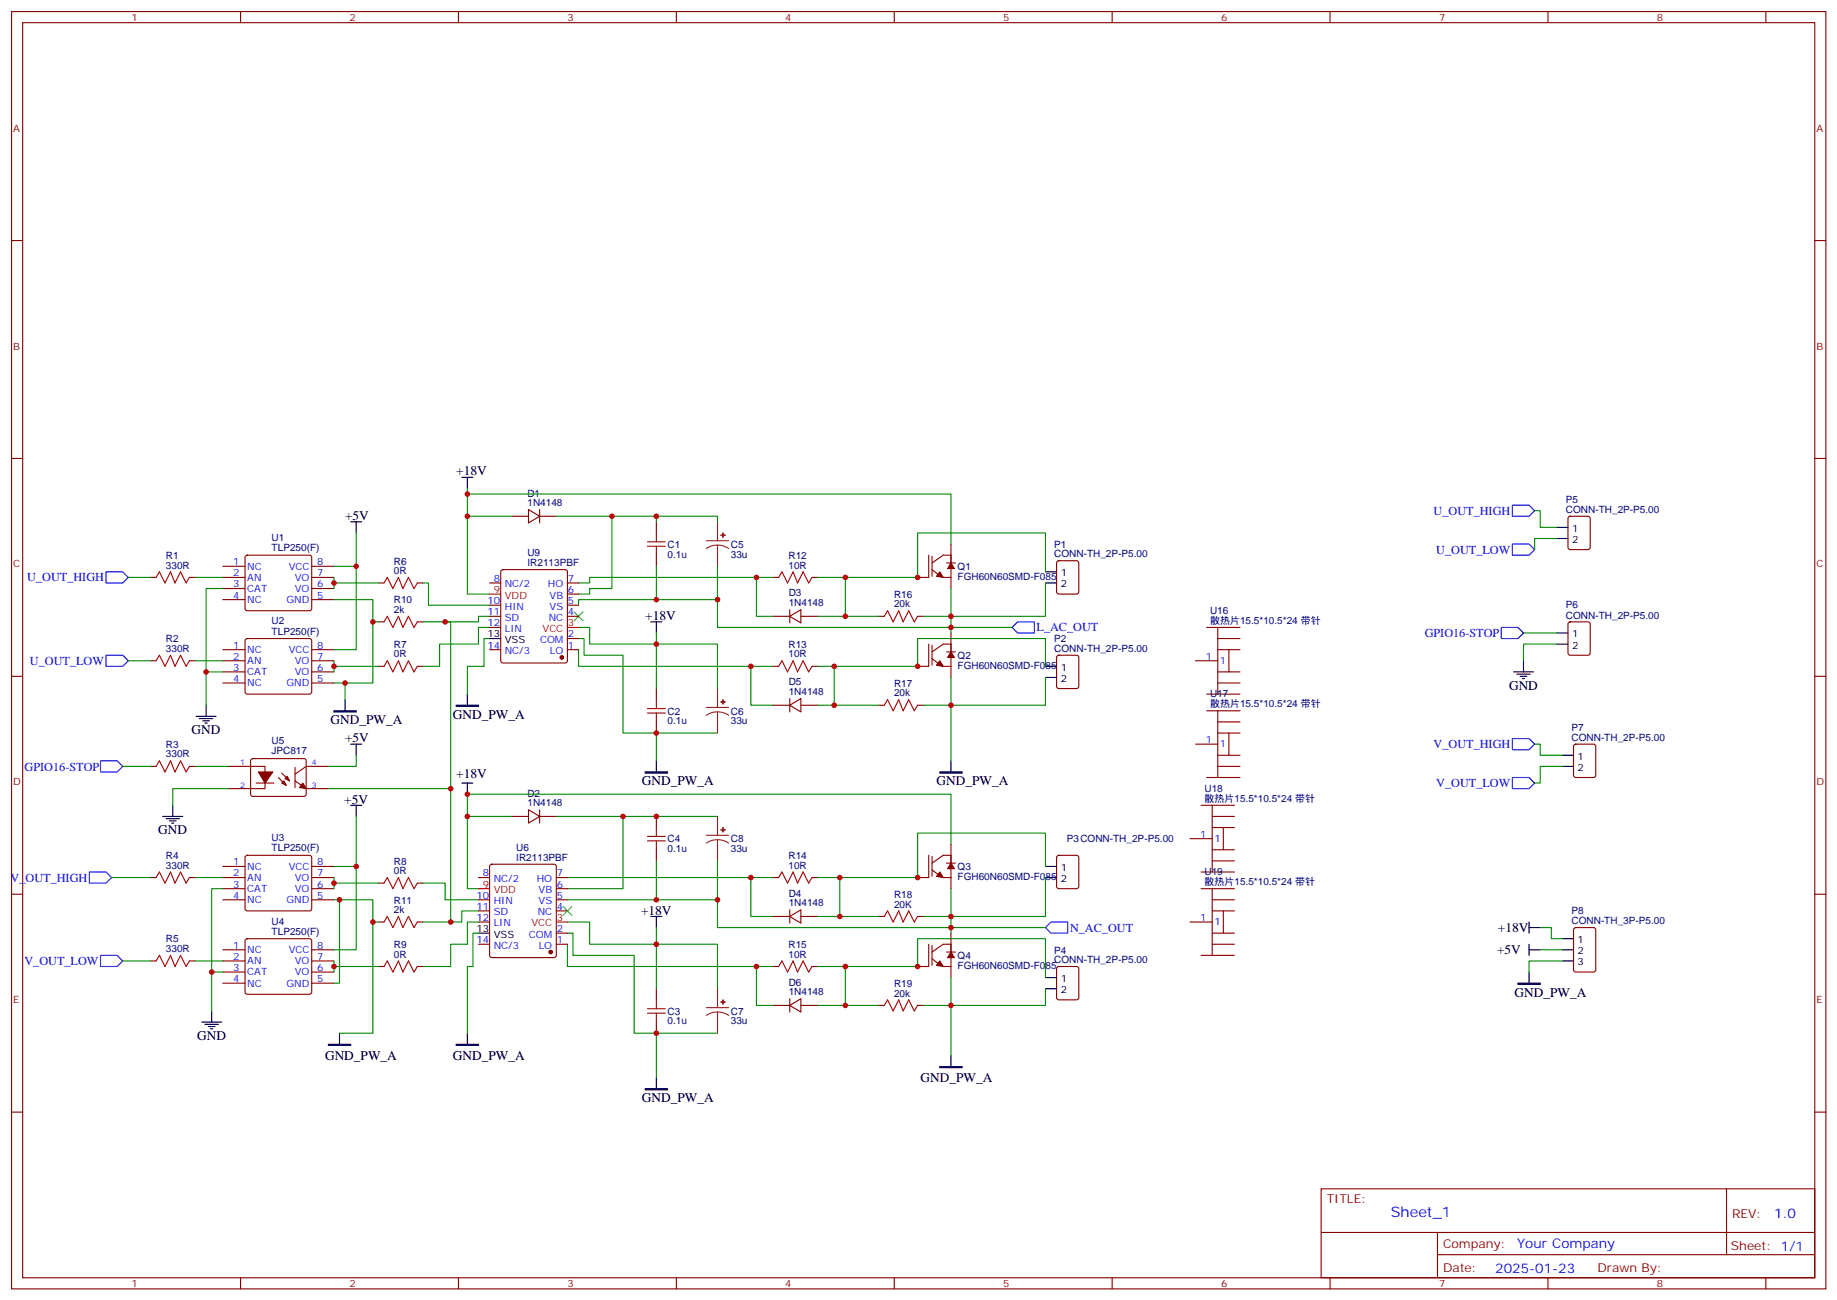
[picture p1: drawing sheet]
<svg xmlns="http://www.w3.org/2000/svg" width="583mm" height="413mm" viewBox="0 0 583 413" stroke-linecap="round" stroke-linejoin="round" font-family="sans-serif">
<g fill="none" stroke="#870000" stroke-width=".35">
<path d="M3.7 3.7h575.7v405.3h-575.7zM7.2 7.2h568.7v398.3h-568.7zM76.3 3.7v3.5M145.5 3.7v3.5M214.6 3.7v3.5M283.8 3.7v3.5M352.9 3.7v3.5M422.1 3.7v3.5M491.2 3.7v3.5M560.4 3.7v3.5M3.7 76.3h3.5M575.9 76.3h3.5"/>
<path d="M3.7 145.5h3.5M575.9 145.5h3.5M70.7 179.7h7.1M78 176.4l.5-.2h19.7l.5 .2 .2 .5v16.2l-.2 .5-.5 .2h-19.7l-.5-.2-.2-.5v-16.2zM98.9 179.7h7.1M162.4 163.8h5.3M167.7 161.7l3.5 2.1-3.5 2.1zM171.2 163.8h5.3M171.2 161.7v4.2M208.3 165.6v3.5M208.3 176.2v3.5M294.7 176.2v7h-3.5"/>
<path d="M295.8 176.5v6.4M300.4 178.6h2.8M301.8 176.2h-2.5l-3.5 2.4M301.8 172.6v6M335.5 178.1l.5-.2h5.6l.7 .5v9.4l-.4 .7h-5.9l-.7-.4v-9.5zM497.8 164l.5-.2h5.6l.7 .5v9.4l-.4 .7h-5.9l-.7-.4v-9.5zM47.8 183.2h1.7M60.1 183.2h1.8M70.7 183.2h7.1M70.7 186.8h7.1M70.7 190.3h7.1M98.9 183.2h7.1"/>
<path d="M98.9 186.8h7.1M98.9 190.3h7.1M120.1 185h1.7M120.1 197.3h1.7M132.4 185h1.8M132.4 197.3h1.8M155.4 185h3.5M155.4 195.6h3.5M155.4 192.1h3.5M155.4 199.1h3.5M159.1 181l.5-.2h19.8l.5 .2 .2 .5v28.2l-.3 .5-.4 .2h-19.8l-.5-.2-.2-.5v-28.2zM180.1 185h3.5"/>
<path d="M180.1 195.6h3.5M180.1 192.1h3.5M180.1 188.5h3.5M245.3 183.2h1.8M245.3 195.6h5.3M250.6 195.6l3.5-2.1v4.2zM250.6 193.5v4.2M254.1 195.6h5.3M257.7 183.2h1.7M278.8 195.6h1.8M291.2 195.6h1.7M295.8 180.8l1.7 1.4"/>
<path d="M299.3 183.2h2.5M301.8 180.4v6.4M382.9 199.1h3.5M393.5 199.1h-7.1v21.2h7.1M497.8 197.6l.5-.3h5.6l.7 .5v9.4l-.4 .7h-5.9l-.7-.4v-9.5zM3.7 214.6h3.5M47.8 209.7h1.7M60.1 209.7h1.8M70.7 206.2h7.1M70.7 209.7h7.1M70.7 213.2h7.1M70.7 216.7h7.1"/>
<path d="M78 202.8l.5-.2h19.7l.5 .2 .2 .5v16.3l-.2 .5-.5 .2h-19.7l-.5-.3-.2-.4v-16.3zM98.9 206.2h7.1M98.9 209.7h7.1M98.9 213.2h7.1M98.9 216.7h7.1M120.1 211.5h1.7M132.4 211.5h1.8M155.4 206.2h3.5M180.1 206.2h3.5M180.1 202.6h3.5M208.3 218.5v3.5M245.3 211.5h1.8"/>
<path d="M257.7 211.5h1.7M294.7 204.4v7.1h-3.5M295.8 204.8v6.3M295.8 209l1.7 1.4M299.3 211.5h2.5M300.4 206.9h2.8M301.8 200.9v6M301.8 208.6v6.4M301.8 204.4h-2.5l-3.5 2.5M335.5 208.1l.5-.2h5.6l.7 .5v9.4l-.4 .7h-5.9l-.7-.5v-9.4zM379.4 209.7h7M386.4 206.2h3.6"/>
<path d="M386.4 213.2h3.6M386.4 216.7h7.1M386.4 202.6h7.1M393.5 206.2h-3.5v7h3.5M575.9 214.6h3.5M208.3 229.1v3.5M245.3 223.8h5.3M250.6 223.8l3.5-2.1v4.2zM250.6 221.7v4.2M254.1 223.8h5.3M278.8 223.8h1.8M291.2 223.8h1.7"/>
<path d="M379.4 236.1h7M382.9 220.3h3.5M382.9 225.6h3.5M386.4 229.1h7.1M386.4 232.6h3.6M386.4 239.7h3.6M393.5 225.6h-7.1v21.1h7.1M393.5 232.6h-3.5v7.1h3.5M499.6 236.4l.4-.3h5.7l.6 .5 .1 9.4-.5 .7h-5.9l-.6-.4-.1-9.4zM47.8 243.2h1.7M60.1 243.2h1.8M72.5 243.2h11.6v7.1h-11.6"/>
<path d="M79.8 240.9l.4-.2 16.5 .1 .5 .6-.1 10.9-.7 .4h-16.5l-.4-.7v-10.6zM81.3 248.5h5.6M88.3 246.7l2.5 2.5M89.4 245.3l2.5 2.5M93.6 247.8l3.6 2.5h7M93.6 243.6v6.3M104.2 243.2h-7l-3.6 2.5M162.4 259.1h5.3M167.7 257l3.5 2.1-3.5 2.1zM171.2 257v4.2M171.2 259.1h5.3M208.3 259.1v3.5"/>
<path d="M381.1 255.6h3.6M382.9 246.7h3.5M384.7 259.1h7M386.4 243.2h7.1M391.7 255.6h-7v21.1h7M47.8 278.5h1.7M60.1 278.5h1.8M70.7 275h7.1M70.7 278.5h7.1M78 271.6l.5-.2h19.7l.5 .2 .2 .5v16.3l-.2 .5-.5 .2h-19.7l-.5-.3-.2-.4v-16.3zM98.9 275h7.1M98.9 278.5h7.1"/>
<path d="M151.8 278.5h3.6M155.6 274.5l.5-.3h19.7l.5 .3 .2 .5v28.2l-.2 .5-.5 .2h-19.7l-.5-.3-.2-.4v-28.2zM176.5 278.5h3.6M208.3 269.7v3.5M245.3 278.5h1.8M257.7 278.5h1.7M294.7 271.4v7.1h-3.5M295.8 271.8v6.3M295.8 276l1.7 1.4M299.3 278.5h2.5M300.4 273.9h2.8M301.8 267.9v6"/>
<path d="M301.8 275.7v6.3M301.8 271.4h-2.5l-3.5 2.5M335.5 271.6l.5-.2h5.6l.7 .5v9.4l-.4 .7h-5.9l-.7-.5v-9.4zM377.6 266.1h7.1M381.1 276.7h3.6M384.7 273.2h7M384.7 262.6h3.5M384.7 269.7h3.5M391.7 262.6h-3.5v7.1h3.5M3.7 283.8h3.5M70.7 282h7.1M70.7 285.5h7.1"/>
<path d="M78 298.1l.5-.2h19.7l.5 .2 .2 .5v16.2l-.2 .5-.5 .2h-19.7l-.5-.2-.2-.5v-16.2zM98.9 282h7.1M98.9 285.5h7.1M120.1 292.6h1.7M120.1 280.2h1.7M132.4 292.6h1.8M132.4 280.2h1.8M151.8 285.5h3.6M151.8 292.6h3.6M151.8 299.6h3.6M151.8 289.1h3.6M176.5 282h3.6"/>
<path d="M176.5 285.5h3.6M176.5 299.6h3.6M176.5 296.1h3.6M176.5 289.1h3.6M245.3 290.8h5.3M250.6 290.8l3.5-2.1v4.2zM250.6 288.7v4.2M254.1 290.8h5.3M278.8 290.8h1.8M291.2 290.8h1.7M294.7 299.6v7.1h-3.5M301.8 299.6h-2.5l-3.5 2.5"/>
<path d="M301.8 296.1v6M377.6 292.6h7.1M381.1 282h3.6M384.7 285.5h7M384.7 299.6h7M384.7 296.1h3.5M384.7 289.1h3.5M391.7 282h-7v21.2h7M391.7 289.1h-3.5v7h3.5M499.6 294.6l.4-.2h5.7l.6 .4 .1 13-.5 .6-5.9 .1-.6-.5-.1-12.9zM575.9 283.8h3.5M47.8 304.9h1.7"/>
<path d="M60.1 304.9h1.8M70.7 301.4h7.1M70.7 304.9h7.1M70.7 308.5h7.1M70.7 312h7.1M98.9 301.4h7.1M98.9 304.9h7.1M98.9 308.5h7.1M98.9 312h7.1M120.1 306.7h1.7M132.4 306.7h1.8M208.3 313.8v3.5"/>
<path d="M245.3 306.7h1.8M245.3 319.1h5.3M250.6 319.1l3.5-2.2v4.3zM250.6 316.9v4.3M254.1 319.1h5.3M257.7 306.7h1.7M278.8 319.1h1.8M291.2 319.1h1.7M295.8 300v6.4M295.8 304.2l1.7 1.4M299.3 306.7h2.5M300.4 302.1h2.8"/>
<path d="M301.8 303.9v6.3M335.5 306.9l.5-.2h5.6l.7 .4v9.5l-.4 .6-5.9 .1-.7-.5v-9.4zM381.1 303.2h3.6M208.3 324.3v3.6M3.7 352.9h3.5M575.9 352.9h3.5M419.2 377.3h156.7v28.2h-156.7zM547.9 377.3v20.9M419.3 391.1h156.4M456.2 398.2h119.5M456.2 391.1v14.1M76.3 405.5v3.5"/>
<path d="M145.5 405.5v3.5M214.6 405.5v3.5M283.8 405.5v3.5M352.9 405.5v3.5M422.1 405.5v3.5M491.2 405.5v3.5M560.4 405.5v3.5"/>
</g>
<g fill="#870000" stroke="#870000" stroke-width=".35">
<path d="M91.2 246.4l.7 1.4-1.4-.7z"/>
<path d="M89.4 248.5l.7-.7 .7 1.4z"/>
<path d="M96.1 248.5l1.1 1.8-2.2-.4z"/>
<path d="M82 245h4.6l-2.5 3.5z"/>
<path d="M298.2 181.5l1.1 1.7-2.1-.3z"/>
<path d="M301.8 178.6l1 1.8h-2.1z"/>
<path d="M298.2 209.7l1.1 1.8-2.1-.4z"/>
<path d="M301.8 206.9l1 1.7h-2.1z"/>
<path d="M298.2 276.7l1.1 1.8-2.1-.4z"/>
<path d="M301.8 273.9l1 1.8h-2.1z"/>
<path d="M298.2 304.9l1.1 1.8-2.1-.3z"/>
<path d="M301.8 302.1l1 1.8h-2.1z"/>
<circle cx="178.3" cy="208.6" r=".53"/>
<circle cx="174.8" cy="302.1" r=".53"/>
</g>
<g fill="none" stroke="#a10000" stroke-width=".35">
<path d="M205.5 171.9h5.6M205.5 173.4h5.6M208.3 169.1v2.8M208.3 173.4v2.8M49.5 183.2l1.1-1.7 1.8 3.5 1.7-3.5 1.4 3.5 1.8-3.5 1.8 3.5 1-1.8M121.8 185l1.1-1.8 1.8 3.6 1.7-3.6 1.4 3.6 1.8-3.6 1.8 3.6 1-1.8M121.8 197.3l1.1-1.7 1.8 3.5 1.7-3.5 1.4 3.5 1.8-3.5 1.8 3.5 1-1.8M247.1 183.2l1-1.7 1.8 3.5 1.8-3.5 1.4 3.5 1.7-3.5 1.8 3.5 1.1-1.8M280.6 195.6l1.1-1.8 1.7 3.5 1.8-3.5 1.4 3.5 1.8-3.5 1.7 3.5 1.1-1.7M49.5 209.7l1.1-1.8 1.8 3.6 1.7-3.6 1.4 3.6 1.8-3.6 1.8 3.6 1-1.8M121.8 211.5l1.1-1.8 1.8 3.5 1.7-3.5 1.4 3.5 1.8-3.5 1.8 3.5 1-1.7M247.1 211.5l1-1.8 1.8 3.5 1.8-3.5 1.4 3.5 1.7-3.5 1.8 3.5 1.1-1.7"/>
<path d="M205.5 224.9h5.6M205.5 226.3h5.6M208.3 222v2.9M208.3 226.3v2.8M280.6 223.8l1.1-1.8 1.7 3.6 1.8-3.6 1.4 3.6 1.8-3.6 1.7 3.6 1.1-1.8M49.5 243.2l1.1-1.8 1.8 3.6 1.7-3.6 1.4 3.6 1.8-3.6 1.8 3.6 1-1.8M49.5 278.5l1.1-1.8 1.8 3.5 1.7-3.5 1.4 3.5 1.8-3.5 1.8 3.5 1-1.7M205.5 265.4h5.6M205.5 266.8h5.6M208.3 262.6v2.8M208.3 266.8v2.9M247.1 278.5l1-1.8 1.8 3.5 1.8-3.5 1.4 3.5 1.7-3.5 1.8 3.5 1.1-1.7"/>
<path d="M121.8 292.6l1.1-1.8 1.8 3.6 1.7-3.6 1.4 3.6 1.8-3.6 1.8 3.6 1-1.8M121.8 280.2l1.1-1.7 1.8 3.5 1.7-3.5 1.4 3.5 1.8-3.5 1.8 3.5 1-1.8M280.6 290.8l1.1-1.7 1.7 3.5 1.8-3.5 1.4 3.5 1.8-3.5 1.7 3.5 1.1-1.8M49.5 304.9l1.1-1.7 1.8 3.5 1.7-3.5 1.4 3.5 1.8-3.5 1.8 3.5 1-1.8M121.8 306.7l1.1-1.8 1.8 3.6 1.7-3.6 1.4 3.6 1.8-3.6 1.8 3.6 1-1.8M208.3 317.3v2.8M247.1 306.7l1-1.8 1.8 3.6 1.8-3.6 1.4 3.6 1.7-3.6 1.8 3.6 1.1-1.8M280.6 319.1l1.1-1.8 1.7 3.5 1.8-3.5 1.4 3.5 1.8-3.5 1.7 3.5 1.1-1.7M205.5 320.1h5.6M205.5 321.5h5.6M208.3 321.5v2.8"/>
</g>
<g fill="none" stroke="#000" stroke-width=".35">
<path d="M146.5 151.5h3.6M148.3 151.5v3.5M111.3 165.6h3.5M113 165.6v3.5M301.8 176.2v2.4M494 167.4h3.6M494 170.9h3.6M206.5 197.3h3.5M208.3 197.3v3.6M331.8 181.5h3.5M331.8 185h3.5M155.4 202.6h3.5"/>
<path d="M301.8 204.4v2.5M331.8 211.5h3.5M331.8 215h3.5M480.3 213.2h6.3M481.3 213.9h4.3M482.4 214.6h2.1M483.1 215.3h.7M483.4 209.7v3.5M494 200.9h3.6M494 204.4h3.6M62.2 227.3h6.4M63.3 228h4.2"/>
<path d="M64.3 228.7h2.2M65.1 229.4h.7M65.4 223.8v3.5M109.5 222v3.6M111.3 236.1h3.5M113 236.1v3.6M148.3 220.3v3.5M495.8 239.7h3.5M51.6 259.1h6.4M52.7 259.8h4.2M54.8 255.6v3.5M111.3 255.6h3.5"/>
<path d="M113 255.6v3.5M146.5 248.5h3.6M148.3 248.5v3.5M208.3 241.4v3.6M301.8 241.4v3.6M495.8 243.2h3.5M53.8 260.5h2.1M54.5 261.2h.7M301.8 271.4v2.5M331.8 275h3.5M331.8 278.5h3.5M151.8 296.1h3.6"/>
<path d="M206.5 290.8h3.5M208.3 290.8v3.6M301.8 299.6v2.5M485.2 292.6v3.5M485.2 299.6v3.6M485.2 294.4h3.5M495.8 297.9h3.5M331.8 310.2h3.5M331.8 313.8h3.5M485.2 301.4h3.5M485.2 308.5v3.5M495.8 301.4h3.5"/>
<path d="M495.8 304.9h3.5M64 324.3h6.3M65.1 325h4.2M66.1 325.8h2.1M66.8 326.5h.7M67.2 320.8v3.5M107.7 327.9v3.5M148.3 327.9v3.5M301.8 334.9v3.6M208.3 342v3.5"/>
</g>
<path d="M106 225.6h7v.3h-7zM144.8 223.8h7v.4h-7zM204.8 245h7v.3h-7zM298.2 245h7.1v.3h-7.1zM481.7 312h7v.3h-7zM104.2 331.4h7.1v.4h-7.1zM144.8 331.4h7v.4h-7zM298.2 338.5h7.1v.3h-7.1zM204.8 345.5h7v.4h-7z" fill="#000" stroke="#000" stroke-width=".35"/>
<g fill="none" stroke="#8c2424" stroke-width=".35">
<path d="M224.2 171.6h7M227.7 173l-1.9 .2-1.6 .9M227.7 173l1.8 .2 1.7 .9M227.7 165.6v6M227.7 173v6.7M227.7 218.5v6M224.2 224.5h7M227.7 225.9l-1.9 .3-1.6 .8M227.7 225.9l1.8 .3 1.7 .8M227.7 225.9v6.7M227.7 259.1v6M224.2 265.1h7"/>
<path d="M227.7 266.5l-1.9 .2-1.6 .8M227.7 266.5l1.8 .2 1.7 .8M227.7 266.5v6.7M224.2 319.8h7M227.7 313.8v6M227.7 321.2l-1.9 .2-1.6 .8M227.7 321.2l1.8 .2 1.7 .8M227.7 321.2v6.7"/>
</g>
<g fill="#8c2424" stroke="#8c2424" stroke-width=".35">
<path d="M228.7 169.8l1.5 .1z"/>
<path d="M229.4 169.1v1.4z"/>
<path d="M228.7 222.7l1.5 .1z"/>
<path d="M229.4 222v1.4z"/>
<path d="M228.7 318h1.5z"/>
<path d="M229.4 317.3v1.4z"/>
<path d="M228.7 263.3h1.5z"/>
<path d="M229.4 262.6v1.4z"/>
</g>
<path d="M479.9 160.3h5.3l1.8 1.8-1.8 1.7h-5.3zM479.9 172.6h5.3l1.8 1.8-1.8 1.8h-5.3zM33.7 181.5h5.2l1.8 1.7-1.8 1.8h-5.2zM321.2 199.1l1.7-1.8h5.3v3.6h-5.3zM476.4 199.1h5.3l1.7 1.8-1.7 1.7h-5.3zM33.7 207.9h5.2l1.8 1.8-1.8 1.8h-5.2zM479.9 234.4h5.3l1.8 1.7-1.8 1.8h-5.3zM31.9 241.4h5.3l1.7 1.8-1.7 1.8h-5.3zM479.9 246.7h5.3l1.8 1.8-1.8 1.8h-5.3zM28.4 276.7h5.3l1.7 1.8-1.7 1.7h-5.3zM331.8 294.4l1.7-1.8h5.3v3.5h-5.3zM31.9 303.2h5.3l1.7 1.7-1.7 1.8h-5.3z" fill="none" stroke="#00f" stroke-width=".35"/>
<g fill="none" stroke="#008700" stroke-width=".35">
<path d="M148.3 155v33.5h7.1M148.3 156.8h153.5v15.8M113 169.1v10.6h-7M113 179.7v26.5h-7M148.3 163.8h14.1M176.5 163.8h17.7v23h-7.1v1.7h-3.5M194.2 163.8h14.1v1.8M208.3 163.8h19.4v1.8M208.3 179.7v10.6h-24.7v1.8M227.7 179.7v10.6h-19.4M487 162.1h1.7v5.3h5.3M494 170.9h-7v3.5"/>
<path d="M40.7 183.2h7.1M61.9 183.2h8.8M70.7 186.8h-5.3v37M106 190.3h12.3v7h1.8M106 183.2v3.6M106 185h14.1M118.3 197.3v19.4h-8.8M134.2 185h1.8v7.1h19.4M141.3 197.3h1.7v53h-38.8M155.4 195.6h-3.6v1.7h-17.6M155.4 199.1h-3.6v5.3h-12.3v7.1h-5.3M183.6 199.1h3.5v5.3h21.2v-3.5"/>
<path d="M227.7 190.3v8.8h93.5M240 183.2v12.4h5.3M245.3 183.2h-58.2v1.8h-3.5M259.4 183.2h8.9v12.4M259.4 195.6h19.4M301.8 186.8v8.8h-8.9M331.8 181.5v-12.4h-40.6v14.1h-22.9M331.8 185v10.6h-30v5.3M40.7 209.7h7.1M61.9 209.7h8.8M65.4 213.2h5.3M106 216.7h3.5v5.3"/>
<path d="M106 209.7v3.5M106 211.5h14.1M155.4 202.6h-1.8v8.9h-5.3v8.8M183.6 202.6h1.7v5.3h12.4v24.7h30M183.6 206.2v5.3h61.7M208.3 218.5v-14.1h19.4v14.1M238.3 211.5v12.3h7M259.4 211.5h5.3v12.3h-5.3M264.7 211.5h26.5v-8.9h40.6v8.9M301.8 215v8.8h30v-8.8M483.4 200.9h10.6M494 204.4h-10.6v5.3"/>
<path d="M113 239.7v3.5h-8.8M208.3 232.6v8.8M264.7 223.8h14.1M292.9 223.8h8.9v17.6M487 236.1h1.7v3.6h7.1M38.9 243.2h8.9M61.9 243.2h10.6M72.5 250.3h-17.7v5.3M113 259.1v15.9h-7M143 250.3v42.3M148.3 259.1h14.1M176.5 259.1h21.2v22.9h-17.6"/>
<path d="M197.7 259.1h30M495.8 243.2h-7.1v5.3h-1.7M35.4 278.5h12.4M61.9 278.5h8.8M106 278.5v3.5M113 275v26.4h-7M180.1 278.5h65.2M208.3 273.2v12.3M227.7 273.2v12.3h-47.6M238.3 278.5v12.3h7M259.4 278.5h7.1v12.3h-7.1M301.8 267.9v-15.9h-153.5v30h3.5"/>
<path d="M331.8 275v-10.6h-40.6v14.1h-24.7M331.8 278.5v12.3h-30v-8.8M70.7 282h-3.5v38.8M106 285.5h12.3v7.1h1.8M106 280.2h14.1M107.7 285.5v26.5h-1.7M118.3 292.6v35.3h-10.6M134.2 280.2h7.1v5.3h10.5M151.8 289.1h-5.3v3.5h-12.3M151.8 292.6h-3.5v7h-5.3v7.1h-8.8M151.8 296.1h-1.7v10.6h-1.8v21.2M180.1 292.6h7v7h21.2v-5.2"/>
<path d="M180.1 296.1h1.7v7.1h19.4v24.7h26.5M180.1 299.6v7.1h65.2M227.7 285.5v8.9h104.1M266.5 290.8h12.3M292.9 290.8h8.9v5.3M488.7 294.4h3.6v3.5h3.5M38.9 304.9h8.9M61.9 304.9h8.8M67.2 308.5h3.5M106 304.9v3.6M106 306.7h14.1M208.3 313.8v-14.2h19.4v14.2"/>
<path d="M240 306.7v12.4h5.3M259.4 306.7h31.8v-8.8h40.6v12.3M259.4 319.1h19.4M268.3 306.7v12.4M292.9 319.1h8.9v15.8M301.8 310.2v8.9h30v-5.3M488.7 301.4h7.1M495.8 304.9h-10.6v3.6M208.3 327.9v14.1"/>
</g>
<path d="M182.2 194.2l2.8 2.8M185 194.2l-2.8 2.8M178.6 287.7l2.9 2.8M181.5 287.7l-2.9 2.8" fill="none" stroke="#3c3" stroke-width=".35"/>
<path d="M155.4 188.5h3.5M180.1 199.1h3.5M151.8 282h3.6M176.5 292.6h3.6" fill="none" stroke="#f00" stroke-width=".35"/>
<g fill="#c00">
<circle cx="65.4" cy="213.2" r=".88"/>
<circle cx="67.2" cy="308.5" r=".88"/>
<circle cx="106" cy="185" r=".88"/>
<circle cx="113" cy="179.7" r=".88"/>
<circle cx="106" cy="211.5" r=".88"/>
<circle cx="118.3" cy="197.3" r=".88"/>
<circle cx="109.5" cy="216.7" r=".88"/>
<circle cx="106" cy="280.2" r=".88"/>
<circle cx="143" cy="250.3" r=".88"/>
<circle cx="143" cy="292.6" r=".88"/>
<circle cx="106" cy="306.7" r=".88"/>
<circle cx="113" cy="275" r=".88"/>
<circle cx="107.7" cy="285.5" r=".88"/>
<circle cx="118.3" cy="292.6" r=".88"/>
<circle cx="148.3" cy="259.1" r=".88"/>
<circle cx="197.7" cy="259.1" r=".88"/>
<circle cx="208.3" cy="259.1" r=".88"/>
<circle cx="266.5" cy="290.8" r=".88"/>
<circle cx="208.3" cy="327.9" r=".88"/>
<circle cx="208.3" cy="299.6" r=".88"/>
<circle cx="268.3" cy="319.1" r=".88"/>
<circle cx="240" cy="306.7" r=".88"/>
<circle cx="194.2" cy="163.8" r=".88"/>
<circle cx="208.3" cy="163.8" r=".88"/>
<circle cx="208.3" cy="190.3" r=".88"/>
<circle cx="208.3" cy="204.4" r=".88"/>
<circle cx="208.3" cy="232.6" r=".88"/>
<circle cx="238.3" cy="211.5" r=".88"/>
<circle cx="264.7" cy="223.8" r=".88"/>
<circle cx="240" cy="183.2" r=".88"/>
<circle cx="238.3" cy="278.5" r=".88"/>
<circle cx="141.3" cy="197.3" r=".88"/>
<circle cx="301.8" cy="319.1" r=".88"/>
<circle cx="227.7" cy="190.3" r=".88"/>
<circle cx="208.3" cy="285.5" r=".88"/>
<circle cx="268.3" cy="195.6" r=".88"/>
<circle cx="268.3" cy="183.2" r=".88"/>
<circle cx="301.8" cy="223.8" r=".88"/>
<circle cx="266.5" cy="278.5" r=".88"/>
<circle cx="301.8" cy="290.8" r=".88"/>
<circle cx="268.3" cy="306.7" r=".88"/>
<circle cx="227.7" cy="285.5" r=".88"/>
<circle cx="301.8" cy="294.4" r=".88"/>
<circle cx="291.2" cy="278.5" r=".88"/>
<circle cx="291.2" cy="306.7" r=".88"/>
<circle cx="291.2" cy="183.2" r=".88"/>
<circle cx="301.8" cy="195.6" r=".88"/>
<circle cx="264.7" cy="211.5" r=".88"/>
<circle cx="301.8" cy="199.1" r=".88"/>
<circle cx="291.2" cy="211.5" r=".88"/>
<circle cx="148.3" cy="156.8" r=".88"/>
<circle cx="148.3" cy="163.8" r=".88"/>
<circle cx="148.3" cy="252" r=".88"/>
</g>
<text font-size="4.6" fill="#00f" x="441.3" y="386.3">Sheet_1</text>
<g font-size="4.2">
<text x="144.8" y="150.8">+18V</text>
<text x="109.5" y="164.9">+5V</text>
<text x="204.8" y="196.6">+18V</text>
<text x="478.9" y="218.9">GND</text>
<text x="60.8" y="233">GND</text>
<text x="104.9" y="229.8">GND_PW_A</text>
<text x="143.7" y="228">GND_PW_A</text>
<text x="109.5" y="235.4">+5V</text>
<text x="144.8" y="246.7">+18V</text>
<text x="203.7" y="249.2">GND_PW_A</text>
<text x="297.2" y="249.2">GND_PW_A</text>
<text x="109.2" y="255.2">+5V</text>
<text x="50.2" y="264.7">GND</text>
<text x="203.4" y="290.5">+18V</text>
<text x="475.3" y="295.8">+18V</text>
<text x="475.1" y="302.8">+5V</text>
<text x="480.6" y="316.2">GND_PW_A</text>
<text x="62.6" y="330">GND</text>
<text x="103.2" y="336.4">GND_PW_A</text>
<text x="143.7" y="336.4">GND_PW_A</text>
<text x="292.1" y="343.5">GND_PW_A</text>
<text x="203.7" y="349.7">GND_PW_A</text>
</g>
<g font-size="4.2" fill="#00f">
<text x="563" y="386.5">1.0</text>
<text x="481.4" y="396.1">Your Company</text>
<text x="474.5" y="403.9">2025-01-23</text>
</g>
<g font-size="3.9" fill="#00f">
<text x="454.9" y="163.3">U_OUT_HIGH</text>
<text x="455.8" y="175.7">U_OUT_LOW</text>
<text x="8.7" y="184.5">U_OUT_HIGH</text>
<text x="328.9" y="200.4">L_AC_OUT</text>
<text x="452.1" y="202.1">GPIO16-STOP</text>
<text x="9.5" y="211">U_OUT_LOW</text>
<text x="454.9" y="237.4">V_OUT_HIGH</text>
<text x="7.8" y="244.6">GPIO16-STOP</text>
<text x="455.8" y="249.8">V_OUT_LOW</text>
<text x="3.4" y="279.8">V_OUT_HIGH</text>
<text x="339.6" y="295.6">N_AC_OUT</text>
<text x="7.7" y="306.2">V_OUT_LOW</text>
</g>
<g font-size="3.9" fill="#800">
<text x="421" y="381.8">TITLE:</text>
<text x="549.6" y="386.5">REV:</text>
<text x="457.9" y="396">Company:</text>
<text x="549.3" y="396.7">Sheet: 1/1</text>
<text x="457.9" y="403.7">Date:</text>
<text x="506.9" y="403.8">Drawn By:</text>
</g>
<g font-size="3.2" fill="#800">
<text x="41.8" y="6.7">1</text>
<text x="110.9" y="6.7">2</text>
<text x="180.1" y="6.7">3</text>
<text x="249.2" y="6.7">4</text>
<text x="318.3" y="6.7">5</text>
<text x="387.5" y="6.7">6</text>
<text x="456.6" y="6.7">7</text>
<text x="525.8" y="6.7">8</text>
<text x="4.2" y="41.8">A</text>
<text x="576.4" y="41.8">A</text>
<text x="4.2" y="110.9">B</text>
<text x="576.4" y="110.9">B</text>
<text x="4.2" y="180.1">C</text>
<text x="576.4" y="180.1">C</text>
<text x="4.2" y="249.2">D</text>
<text x="576.4" y="249.2">D</text>
<text x="4.2" y="318.3">E</text>
<text x="576.4" y="318.3">E</text>
<text x="41.8" y="408.5">1</text>
<text x="110.9" y="408.5">2</text>
<text x="180.1" y="408.5">3</text>
<text x="249.2" y="408.5">4</text>
<text x="318.3" y="408.5">5</text>
<text x="387.5" y="408.5">6</text>
<text x="456.6" y="408.5">7</text>
<text x="525.8" y="408.5">8</text>
</g>
<g font-size="3.2" fill="#000080">
<text x="167.4" y="160.7">1N4148</text>
<text x="167.4" y="157.6">D1</text>
<text x="496.9" y="159.6">P5</text>
<text x="496.9" y="162.8">CONN-TH_2P-P5.00</text>
<text x="86.2" y="171.7">U1</text>
<text x="211.8" y="173.9">C1</text>
<text x="231.9" y="173.9">C5</text>
<text x="334.5" y="173.9">P1</text>
<text x="52.6" y="177.4">R1</text>
<text x="86.2" y="174.9">TLP250(F)</text>
<text x="125" y="179.1">R6</text>
<text x="167.4" y="179.7">IR2113PBF</text>
<text x="167.4" y="176.5">U9</text>
<text x="211.8" y="176.9">0.1u</text>
<text x="231.9" y="176.9">33u</text>
<text x="250.2" y="177.4">R12</text>
<text x="334.5" y="176.9">CONN-TH_2P-P5.00</text>
<text x="52.6" y="180.4">330R</text>
<text x="125" y="182.2">0R</text>
<text x="250.2" y="180.4">10R</text>
<text x="303.9" y="184">FGH60N60SMD-F085</text>
<text x="303.9" y="180.8">Q1</text>
<text x="125" y="191.5">R10</text>
<text x="250.3" y="189.3">D3</text>
<text x="283.7" y="189.7">R16</text>
<text x="125" y="194.5">2k</text>
<text x="250.3" y="192.4">1N4148</text>
<text x="283.7" y="192.8">20k</text>
<text x="384" y="194.9">U16</text>
<text x="496.9" y="196.3">CONN-TH_2P-P5.00</text>
<text x="496.9" y="193.1">P6</text>
<text x="52.6" y="203.8">R2</text>
<text x="86.2" y="201.4">TLP250(F)</text>
<text x="86.2" y="198.1">U2</text>
<text x="334.5" y="203.9">P2</text>
<text x="384" y="198">散热片15.5*10.5*24 带针</text>
<text x="52.6" y="206.9">330R</text>
<text x="125" y="208.6">0R</text>
<text x="125" y="205.6">R7</text>
<text x="250.2" y="208.6">10R</text>
<text x="250.2" y="205.6">R13</text>
<text x="303.9" y="209.1">Q2</text>
<text x="334.5" y="206.9">CONN-TH_2P-P5.00</text>
<text x="303.9" y="212.2">FGH60N60SMD-F085</text>
<text x="250.3" y="220.6">1N4148</text>
<text x="250.3" y="217.5">D5</text>
<text x="283.7" y="221">20k</text>
<text x="283.7" y="217.9">R17</text>
<text x="384" y="221.3">U17</text>
<text x="211.8" y="226.8">C2</text>
<text x="231.9" y="226.8">C6</text>
<text x="384" y="224.5">散热片15.5*10.5*24 带针</text>
<text x="211.8" y="229.8">0.1u</text>
<text x="231.9" y="229.8">33u</text>
<text x="498.7" y="231.9">P7</text>
<text x="52.6" y="237.3">R3</text>
<text x="86.2" y="239.3">JPC817</text>
<text x="86.2" y="236.2">U5</text>
<text x="498.7" y="235.1">CONN-TH_2P-P5.00</text>
<text x="52.6" y="240.4">330R</text>
<text x="382.2" y="251.3">U18</text>
<text x="167.4" y="255.9">1N4148</text>
<text x="167.4" y="252.8">D2</text>
<text x="382.2" y="254.5">散热片15.5*10.5*24 带针</text>
<text x="86.2" y="266.9">U3</text>
<text x="211.8" y="267.3">C4</text>
<text x="231.9" y="267.3">C8</text>
<text x="338.6" y="267.3">P3CONN-TH_2P-P5.00</text>
<text x="52.6" y="275.7">330R</text>
<text x="52.6" y="272.6">R4</text>
<text x="86.2" y="270.2">TLP250(F)</text>
<text x="125" y="274.4">R8</text>
<text x="163.8" y="273.2">IR2113PBF</text>
<text x="163.8" y="270">U6</text>
<text x="211.8" y="270.4">0.1u</text>
<text x="231.9" y="270.4">33u</text>
<text x="250.2" y="275.7">10R</text>
<text x="250.2" y="272.6">R14</text>
<text x="125" y="277.4">0R</text>
<text x="303.9" y="279.3">FGH60N60SMD-F085</text>
<text x="303.9" y="276.1">Q3</text>
<text x="382.2" y="281">散热片15.5*10.5*24 带针</text>
<text x="382.2" y="277.8">U19</text>
<text x="125" y="286.7">R11</text>
<text x="250.3" y="287.7">1N4148</text>
<text x="250.3" y="284.6">D4</text>
<text x="283.7" y="285">R18</text>
<text x="86.2" y="293.4">U4</text>
<text x="125" y="289.8">2k</text>
<text x="283.7" y="288">20K</text>
<text x="498.7" y="293.3">CONN-TH_3P-P5.00</text>
<text x="498.7" y="290.1">P8</text>
<text x="52.6" y="299.1">R5</text>
<text x="86.2" y="296.6">TLP250(F)</text>
<text x="52.6" y="302.1">330R</text>
<text x="125" y="303.9">0R</text>
<text x="125" y="300.8">R9</text>
<text x="250.2" y="303.9">10R</text>
<text x="250.2" y="300.8">R15</text>
<text x="303.9" y="304.3">Q4</text>
<text x="334.5" y="305.6">CONN-TH_2P-P5.00</text>
<text x="334.5" y="302.7">P4</text>
<text x="303.9" y="307.5">FGH60N60SMD-F085</text>
<text x="250.3" y="315.9">1N4148</text>
<text x="250.3" y="312.8">D6</text>
<text x="283.7" y="316.2">20k</text>
<text x="283.7" y="313.2">R19</text>
<text x="211.8" y="322">C3</text>
<text x="231.9" y="322">C7</text>
<text x="211.8" y="325.1">0.1u</text>
<text x="231.9" y="325.1">33u</text>
</g>
<g font-size="3.2">
<text x="498.9" y="168.8">1</text>
<text x="498.9" y="172.3">2</text>
<text x="336.6" y="182.9">1</text>
<text x="336.6" y="186.4">2</text>
<text x="154.7" y="202.3">13</text>
<text x="498.9" y="202.3">1</text>
<text x="160.2" y="204">VSS</text>
<text x="498.9" y="205.8">2</text>
<text x="336.6" y="212.9">1</text>
<text x="336.6" y="216.4">2</text>
<text x="500.6" y="241.1">1</text>
<text x="500.6" y="244.6">2</text>
<text x="336.6" y="276.4">1</text>
<text x="336.6" y="279.9">2</text>
<text x="151.2" y="295.8">13</text>
<text x="156.7" y="297.5">VSS</text>
<text x="500.6" y="299.3">1</text>
<text x="500.6" y="302.8">2</text>
<text x="336.6" y="311.6">1</text>
<text x="500.6" y="306.4">3</text>
<text x="336.6" y="315.2">2</text>
</g>
<g font-size="3.2" fill="#00f">
<text x="74" y="179.4">1</text>
<text x="100.7" y="179.4">8</text>
<text x="74" y="182.9">2</text>
<text x="78.5" y="180.8">NC</text>
<text x="78.5" y="184.3">AN</text>
<text x="91.6" y="180.8">VCC</text>
<text x="93.5" y="184.3">VO</text>
<text x="100.7" y="182.9">7</text>
<text x="156.7" y="184.6">8</text>
<text x="180.2" y="184.6">7</text>
<text x="74" y="186.4">3</text>
<text x="74" y="189.9">4</text>
<text x="78.5" y="187.8">CAT</text>
<text x="78.5" y="191.3">NC</text>
<text x="90.9" y="191.3">GND</text>
<text x="93.5" y="187.8">VO</text>
<text x="100.7" y="189.9">5</text>
<text x="100.7" y="186.4">6</text>
<text x="154.7" y="191.7">10</text>
<text x="160.2" y="186.4">NC/2</text>
<text x="173.9" y="186.4">HO</text>
<text x="174.4" y="189.9">VB</text>
<text x="180.2" y="191.7">5</text>
<text x="180.2" y="188.2">6</text>
<text x="154.7" y="195.2">11</text>
<text x="160.2" y="193.5">HIN</text>
<text x="160.2" y="197">SD</text>
<text x="174.2" y="197">NC</text>
<text x="174.4" y="193.5">VS</text>
<text x="180.2" y="195.2">4</text>
<text x="154.7" y="198.8">12</text>
<text x="160.2" y="200.5">LIN</text>
<text x="180.2" y="202.3">2</text>
<text x="74" y="205.8">1</text>
<text x="74" y="209.3">2</text>
<text x="78.5" y="207.2">NC</text>
<text x="91.6" y="207.2">VCC</text>
<text x="100.7" y="209.3">7</text>
<text x="100.7" y="205.8">8</text>
<text x="154.7" y="205.8">14</text>
<text x="160.2" y="207.6">NC/3</text>
<text x="171.4" y="204">COM</text>
<text x="174.5" y="207.6">LO</text>
<text x="180.2" y="205.8">1</text>
<text x="382.7" y="209.3">1</text>
<text x="74" y="212.9">3</text>
<text x="78.5" y="210.7">AN</text>
<text x="78.5" y="214.3">CAT</text>
<text x="93.5" y="214.3">VO</text>
<text x="93.5" y="210.7">VO</text>
<text x="100.7" y="212.9">6</text>
<text x="387.1" y="210.7">1</text>
<text x="74" y="216.4">4</text>
<text x="78.5" y="217.8">NC</text>
<text x="90.9" y="217.8">GND</text>
<text x="100.7" y="216.4">5</text>
<text x="382.7" y="235.8">1</text>
<text x="387.1" y="237.2">1</text>
<text x="380.9" y="265.8">1</text>
<text x="385.4" y="267.2">1</text>
<text x="74" y="274.6">1</text>
<text x="100.7" y="274.6">8</text>
<text x="74" y="278.1">2</text>
<text x="74" y="281.7">3</text>
<text x="78.5" y="276">NC</text>
<text x="78.5" y="279.5">AN</text>
<text x="91.6" y="276">VCC</text>
<text x="93.5" y="279.5">VO</text>
<text x="100.7" y="281.7">6</text>
<text x="100.7" y="278.1">7</text>
<text x="153.2" y="278.1">8</text>
<text x="156.7" y="279.9">NC/2</text>
<text x="170.3" y="279.9">HO</text>
<text x="176.7" y="281.7">6</text>
<text x="176.7" y="278.1">7</text>
<text x="74" y="285.2">4</text>
<text x="78.5" y="283.1">CAT</text>
<text x="78.5" y="286.6">NC</text>
<text x="90.9" y="286.6">GND</text>
<text x="93.5" y="283.1">VO</text>
<text x="100.7" y="285.2">5</text>
<text x="151.2" y="285.2">10</text>
<text x="156.7" y="286.9">HIN</text>
<text x="170.9" y="283.4">VB</text>
<text x="170.9" y="286.9">VS</text>
<text x="176.7" y="285.2">5</text>
<text x="151.2" y="288.7">11</text>
<text x="151.2" y="292.2">12</text>
<text x="156.7" y="290.5">SD</text>
<text x="170.6" y="290.5">NC</text>
<text x="176.7" y="288.7">4</text>
<text x="380.9" y="292.2">1</text>
<text x="385.4" y="293.7">1</text>
<text x="151.2" y="299.3">14</text>
<text x="156.7" y="294">LIN</text>
<text x="167.8" y="297.5">COM</text>
<text x="176.7" y="299.3">1</text>
<text x="176.7" y="295.8">2</text>
<text x="74" y="301.1">1</text>
<text x="74" y="304.6">2</text>
<text x="78.5" y="302.5">NC</text>
<text x="78.5" y="306">AN</text>
<text x="91.6" y="302.5">VCC</text>
<text x="93.5" y="306">VO</text>
<text x="100.7" y="304.6">7</text>
<text x="100.7" y="301.1">8</text>
<text x="156.7" y="301.1">NC/3</text>
<text x="171" y="301.1">LO</text>
<text x="74" y="308.1">3</text>
<text x="74" y="311.6">4</text>
<text x="78.5" y="309.5">CAT</text>
<text x="93.5" y="309.5">VO</text>
<text x="100.7" y="311.6">5</text>
<text x="100.7" y="308.1">6</text>
<text x="78.5" y="313.1">NC</text>
<text x="90.9" y="313.1">GND</text>
</g>
<g font-size="3.2" fill="#f00">
<text x="156.7" y="188.2">9</text>
<text x="160.2" y="189.9">VDD</text>
<text x="172.2" y="200.5">VCC</text>
<text x="180.2" y="198.8">3</text>
<text x="153.2" y="281.7">9</text>
<text x="156.7" y="283.4">VDD</text>
<text x="176.7" y="292.2">3</text>
<text x="168.6" y="294">VCC</text>
</g>
<g font-size="2.5" fill="#00f">
<text x="76.2" y="242.9">1</text>
<text x="98.9" y="242.9">4</text>
<text x="76.2" y="249.9">2</text>
<text x="98.9" y="249.9">3</text>
</g>
</svg>
